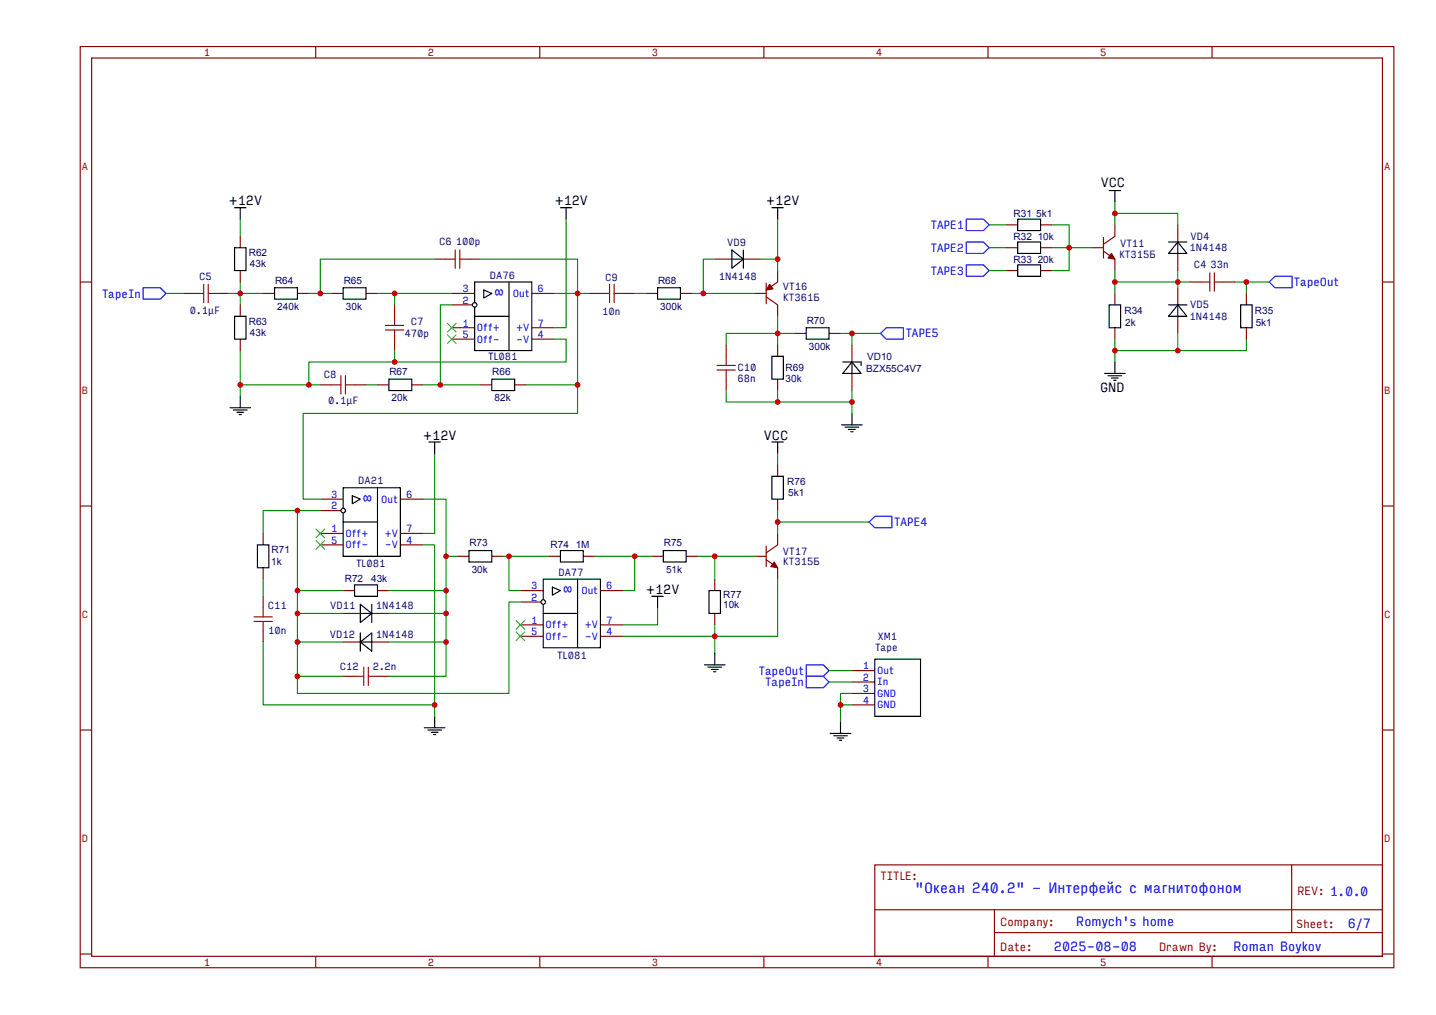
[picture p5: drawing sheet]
<svg xmlns="http://www.w3.org/2000/svg" width="297mm" height="210mm" viewBox="0 0 297 210" stroke-linecap="round" stroke-linejoin="round" font-family="sans-serif">
<g fill="none" stroke="#800" stroke-width=".24">
<path d="M16.6 9.6h271.7v190.6h-271.7zM19 12h266.9v185.9h-266.9zM65.3 9.6v2.4M111.6 9.6v2.4M158 9.6v2.4M204.3 9.6v2.4M250.7 9.6v2.4M16.6 58.3h2.4M89.9 53.6h2.4M97 53.6h2.4M285.9 58.3h2.4M37.9 60.7h2.3"/>
<path d="M45 60.7h2.3M81.6 63.1v2.3M81.6 70.2v2.3M93.4 60.7h4.8M93.4 63.1h4.8M93.4 67.8h4.8M110 60.7h4.7M110 70.2h4.7M110 67.8h4.7M16.6 104.7h2.4M285.9 104.7h2.4M16.6 151h2.4"/>
<path d="M285.9 151h2.4M180.9 178.9h105v19h-105zM267.1 179l.1 14M16.6 197.4h2.4M65.3 197.9v2.3M111.6 197.9v2.3M158 197.9v2.3M181 188.2h104.8M204.3 197.9v2.3M205.7 193h80.1M205.7 188.2v9.5M250.7 197.9v2.3"/>
<path d="M285.9 197.4h2.4"/>
</g>
<path d="M42.1 58.8v3.8M43.1 58.8v3.8M92.3 53.6h1.8M94.1 51.7v3.8M95.1 51.7v3.8M95.1 53.6h1.9M40.2 60.7h1.9M43.1 60.7h1.9M79.7 67.3h3.8M79.7 68.3h3.8M81.6 65.4v1.9M81.6 68.3v1.9" fill="none" stroke="#a00000" stroke-width=".24"/>
<path d="M48.5 43h2.4M49.7 43v2.3M98.2 58.3h11.8v14.2h-11.8zM105.3 58.3v14.2M100.1 60l1.6 .7-1.6 1zM47.6 84.4h4.2M48.3 84.8h2.8M49 85.3h1.4M49.5 85.8h.4M49.7 82v2.4" fill="none" stroke="#000" stroke-width=".24"/>
<path d="M49.7 45.3v3.6M49.7 58.3v4.8M89.9 53.6h-23.7v7.1M34.3 60.7h3.6M47.3 60.7h7.1M49.7 72.5v9.5M63.9 60.7h4.7M81.6 72.5v2.4h-17.7v4.7M81.6 60.7v2.4" fill="none" stroke="#080" stroke-width=".24"/>
<path d="M29.6 59.5h3.5l1.2 1.2-1.2 1.2h-3.5z" fill="none" stroke="#00f" stroke-width=".24"/>
<circle cx="98.2" cy="63.1" r=".47" fill="#fff" stroke="#000" stroke-width=".24"/>
<g fill="none" stroke="#800" stroke-width=".24">
<path d="M158.5 58.6v4.2M160.8 56v2.3l-2.3 1.7M66.2 79.6h2.4M73.3 79.6h2.4M93.4 70.2h4.8M121.8 60.7h2.4M128.9 60.7h2.4M150.2 71.4v2.3M150.2 78.4v2.4M156.1 60.7h2.4M158.5 61.4l2.3 1.7v2.3M66.2 105.6h4.8"/>
<path d="M66.2 103.3h4.8M66.2 110.4h4.8M82.8 103.3h4.7M82.8 112.7h4.7M82.8 110.4h4.7"/>
</g>
<g fill="none" stroke="#000" stroke-width=".24">
<path d="M115.9 43h2.4M117.1 43v2.3M159.6 43h2.4M160.8 43v2.3M98.2 65.4h7.1M174.1 87.9h4.2M174.8 88.4h2.8M175.5 88.8h1.4M176 89.3h.4M176.2 85.5v2.4M71 100.9h11.8v14.2h-11.8zM72.9 102.6l1.6 .7-1.6 .9z"/>
<path d="M78.1 100.9v14.2"/>
</g>
<g fill="none" stroke="#080" stroke-width=".24">
<path d="M99.4 53.6h20v7.1h-4.7M117.1 45.3v22.5h-2.4M147.8 53.6h-2.3v7.1M157.3 53.6h3.5v2.4M160.8 45.3v8.3M49.7 79.6h16.5M75.7 79.6h2.4M78.1 60.7h15.3M87.5 79.6h11.9M93.4 63.1h-2.3v16.5M114.7 70.2h2.4v4.7h-35.5M121.8 60.7h-2.4v18.9h-10.6"/>
<path d="M131.3 60.7h2.3M143.1 60.7h13M160.8 65.4v3.6h-10.6v2.4M164.4 69h-3.6v2.4M173.8 69h2.4v2.4M176.2 69h5.9M150.2 80.8v2.4h26v2.3M176.2 80.8v2.4"/>
</g>
<g fill="#000" stroke="#3c3" stroke-width=".24">
<path d="M92.5 69.2l1.9 1.9zM94.4 69.2l-1.9 1.9z"/>
<path d="M92.5 66.9l1.9 1.9zM94.4 66.9l-1.9 1.9z"/>
</g>
<path d="M126.1 58.8v3.8M127 58.8v3.8M68.6 79.6h1.9M70.5 77.7v3.8M71.4 77.7v3.8M71.4 79.6h1.9M124.2 60.7h1.9M127 60.7h1.9M148.3 75.6h3.8M148.3 76.6h3.8M150.2 73.7v1.9M150.2 76.6v1.8" fill="none" stroke="#a00000" stroke-width=".24"/>
<path d="M159.2 58.8l.7 1-1.4 .2z" fill="#800" stroke="#800" stroke-width=".24"/>
<path d="M183.3 67.8h3.5v2.4h-3.5l-1.2-1.2z" fill="none" stroke="#00f" stroke-width=".24"/>
<circle cx="71" cy="105.6" r=".47" fill="#fff" stroke="#000" stroke-width=".24"/>
<path d="M66.2 112.7h4.8M54.4 123.4v2.3M54.4 130.5v2.3M71 139.9h2.3M78.1 139.9h2.3M107.6 124.6h4.8M107.6 122.2h4.8M107.6 129.3h4.8M124.2 122.2h4.7M124.2 131.6h4.7M124.2 129.3h4.7" fill="none" stroke="#800" stroke-width=".24"/>
<path d="M88.7 91.5h2.4M89.9 91.5v2.3M71 108h7.1M112.4 119.8h11.8v14.2h-11.8zM119.4 119.8v14.2M114.2 121.5l1.7 .7-1.7 .9zM87.8 150.6h4.2M88.5 151h2.8M89.2 151.5h1.4M89.7 152h.4M89.9 148.2v2.4" fill="none" stroke="#000" stroke-width=".24"/>
<g fill="#000" stroke="#3c3" stroke-width=".24">
<path d="M65.3 111.8l1.9 1.9zM67.2 111.8l-1.9 1.9z"/>
<path d="M65.3 109.4l1.9 1.9zM67.2 109.4l-1.9 1.9z"/>
</g>
<g fill="none" stroke="#080" stroke-width=".24">
<path d="M119.4 79.6v5.9h-56.7v17.8h3.5M89.9 93.8v16.6h-2.4M54.4 119.8v3.6M61.5 105.6v16.6h9.5M66.2 105.6h-11.8v4.8M87.5 112.7h2.4v35.5M87.5 103.3h4.8v18.9h-11.9M54.4 132.8v13h35.5M61.5 122.2v4.7h9.5M71 132.8h-9.5v7.1h9.5M80.4 126.9h11.9M92.3 122.2v10.6h-11.9"/>
<path d="M92.3 132.8v7.1h-11.9"/>
</g>
<path d="M52.5 127.6h3.8M52.5 128.6h3.8M54.4 125.7v1.9M54.4 128.6v1.9M73.3 139.9h1.9M75.2 138v3.8M76.2 139.9h1.9M76.2 138v3.8" fill="none" stroke="#a00000" stroke-width=".24"/>
<circle cx="112.4" cy="124.6" r=".47" fill="#fff" stroke="#000" stroke-width=".24"/>
<g fill="none" stroke="#800" stroke-width=".24">
<path d="M49.7 48.9v2.4M49.7 56v2.3M147.8 53.6h3.6M153.7 53.6h3.6M208.1 51.3h2.4M208.1 46.5h2.4M208.1 56h2.4M215.2 51.3h2.4M215.2 46.5h2.4M215.2 56h2.4M225.9 51.3h2.3M228.2 52l2.4 1.6v2.4"/>
<path d="M228.2 49.1v4.3M230.6 46.5v2.4l-2.4 1.6M243.6 46.5v3.6M243.6 52.4v3.6M243.6 59.5v3.6M246 58.3h2.3M253.1 58.3h2.3M49.7 63.1v2.3M49.7 70.2v2.3M54.4 60.7h2.4M61.5 60.7h2.4M68.6 60.7h2.4"/>
<path d="M75.7 60.7h2.4M78.1 79.6h2.3M85.2 79.6h2.3M99.4 79.6h2.3M106.4 79.6h2.4M133.6 60.7h2.4M140.7 60.7h2.4M160.8 71.4v2.3M160.8 78.4v2.4M164.4 69h2.3M171.5 69h2.3M230.6 60.7v2.4"/>
<path d="M230.6 67.8v2.4M243.6 65.4v3.6M257.8 60.7v2.4M257.8 67.8v2.4M160.8 96.2v2.3M54.4 110.4v2.3M54.4 117.5v2.3M94.6 115.1h2.4M101.7 115.1h2.4M113.5 115.1h2.4M120.6 115.1h2.4M134.8 115.1h2.4"/>
<path d="M141.9 115.1h2.4M147.8 119.8v2.4M156.1 115.1h2.4M158.5 115.8l2.3 1.7v2.3M158.5 113v4.2M160.8 103.3v2.3M160.8 110.4v2.3l-2.3 1.7M71 126.9h3.5M71 132.8h3.5M71 122.2h2.3M76.9 126.9h3.5M76.9 132.8h3.5"/>
<path d="M78.1 122.2h2.3M107.6 131.6h4.8M147.8 126.9v2.4M176.2 138.7h4.7M176.2 141.1h4.7M176.2 143.5h4.7M176.2 145.8h4.7"/>
</g>
<g fill="none" stroke="#000" stroke-width=".24">
<path d="M229.4 39.4h2.4M230.6 39.4v2.4M48.5 51.3h2.4v4.7h-2.4zM56.8 59.5h4.7v2.4h-4.7zM71 59.5h4.7v2.4h-4.7zM136 59.5h4.7v2.4h-4.7zM151.4 51.7l2.3 1.9-2.3 1.9zM151.4 53.6h2.3M153.7 51.7v3.8M210.5 45.3h4.7v2.4h-4.7zM210.5 50.1h4.7v2.3h-4.7zM210.5 54.8h4.7v2.4h-4.7z"/>
<path d="M241.7 50.1h3.8M243.6 50.1l1.9 2.3h-3.8zM243.6 50.1v2.3M48.5 65.4h2.4v4.8h-2.4zM80.4 78.4h4.8v2.4h-4.8zM101.7 78.4h4.7v2.4h-4.7zM159.6 73.7h2.4v4.7h-2.4zM166.7 67.8h4.8v2.4h-4.8zM228.5 77.3h4.2M229.2 77.7h2.8M229.4 63.1h2.4v4.7h-2.4zM229.9 78.2h1.4"/>
<path d="M230.4 78.7h.4M230.6 74.9v2.4M241.7 63.1h3.8M243.6 63.1l1.9 2.3h-3.8zM243.6 63.1v2.3M256.6 63.1h2.4v4.7h-2.4zM159.6 98.5h2.4v4.8h-2.4zM159.6 91.5h2.4M160.8 91.5v2.3M53.2 112.7h2.4v4.8h-2.4zM97 113.9h4.7v2.4h-4.7zM115.9 113.9h4.7v2.4h-4.7z"/>
<path d="M137.2 113.9h4.7v2.4h-4.7zM73.3 121h4.8v2.4h-4.8zM74.5 125l2.4 1.9-2.4 1.9zM74.5 132.8l2.4-1.9v3.8zM74.5 126.9h2.4M74.5 130.9v3.8M74.5 132.8h2.4M76.9 125v3.8M112.4 126.9h7M134.8 123.4h2.4M136 123.4v2.3M145.7 137.6h4.3"/>
<path d="M146.4 138h2.8M146.6 122.2h2.4v4.7h-2.4zM147.1 138.5h1.4M147.6 139h.5M147.8 135.2v2.4M180.9 136.4h9.5v11.8h-9.5zM171.7 151.7h4.3M172.4 152.2h2.9M173.1 152.7h1.4M173.6 153.2h.5M173.8 149.4v2.3"/>
</g>
<g fill="none" stroke="#080" stroke-width=".24">
<path d="M204.6 51.3h3.5M204.6 46.5h3.5M204.6 56h3.5M217.6 46.5h3.5v9.5h-3.5M217.6 51.3h8.3M230.6 44.2h13v2.3M230.6 58.3h15.4M230.6 41.8v4.7M230.6 56v4.7M243.6 56v3.5M255.4 58.3h2.4v2.4M257.8 58.3h4.7"/>
<path d="M230.6 70.2v4.7M243.6 69v3.5h-13M257.8 70.2v2.3h-14.2M160.8 80.8v2.4M160.8 93.8v2.4M92.3 115.1h2.3M104.1 115.1h9.4M105.3 115.1v7.1h2.3M123 115.1h8.3v7.1h-2.4M131.3 115.1h3.5M144.3 115.1h3.5v4.7M147.8 115.1h8.3"/>
<path d="M160.8 119.8v11.8h-13v-2.3M160.8 105.6v4.8M160.8 108h18.9M61.5 126.9v5.9M107.6 124.6h-2.3v18.9h-43.8v-3.6M128.9 131.6h18.9v3.6M136 125.7v3.6h-7.1M171.5 138.7h4.7M171.5 141.1h4.7M173.8 145.8h2.4M176.2 143.5h-2.4v5.9"/>
</g>
<g fill="#000" stroke="#3c3" stroke-width=".24">
<path d="M106.7 128.3l1.9 1.9zM106.7 130.2l1.9-1.9z"/>
<path d="M106.7 130.7l1.9 1.9zM106.7 132.6l1.9-1.9z"/>
</g>
<g fill="#800" stroke="#800" stroke-width=".24">
<path d="M160.1 116.3l.7 1.2-1.4-.3z"/>
<path d="M229.9 52.4l.7 1.2-1.4-.2z"/>
</g>
<path d="M199.8 45.3h3.6l1.2 1.2-1.2 1.2h-3.6zM199.8 50.1h3.6l1.2 1.2-1.2 1.1h-3.6zM199.8 54.8h3.6l1.2 1.2-1.2 1.2h-3.6zM263.7 57.2h3.5v2.3h-3.5l-1.2-1.2zM179.7 108l1.2-1.2h3.6v2.4h-3.6zM166.7 137.6h3.6l1.2 1.1-1.2 1.2h-3.6zM166.7 139.9h3.6l1.2 1.2-1.2 1.2h-3.6z" fill="none" stroke="#00f" stroke-width=".24"/>
<path d="M248.3 58.3h1.9M250.2 56.5v3.7M251.2 56.5v3.7M251.2 58.3h1.9" fill="none" stroke="#a00000" stroke-width=".24"/>
<g fill="#c00">
<circle cx="49.7" cy="60.7" r=".59"/>
<circle cx="66.2" cy="60.7" r=".59"/>
<circle cx="81.6" cy="60.7" r=".59"/>
<circle cx="119.4" cy="60.7" r=".59"/>
<circle cx="91.1" cy="79.6" r=".59"/>
<circle cx="49.7" cy="79.6" r=".59"/>
<circle cx="63.9" cy="79.6" r=".59"/>
<circle cx="81.6" cy="74.9" r=".59"/>
<circle cx="145.5" cy="60.7" r=".59"/>
<circle cx="160.8" cy="69" r=".59"/>
<circle cx="160.8" cy="53.6" r=".59"/>
<circle cx="119.4" cy="79.6" r=".59"/>
<circle cx="61.5" cy="105.6" r=".59"/>
<circle cx="89.9" cy="145.8" r=".59"/>
<circle cx="92.3" cy="122.2" r=".59"/>
<circle cx="92.3" cy="126.9" r=".59"/>
<circle cx="61.5" cy="122.2" r=".59"/>
<circle cx="61.5" cy="126.9" r=".59"/>
<circle cx="92.3" cy="132.8" r=".59"/>
<circle cx="61.5" cy="139.9" r=".59"/>
<circle cx="92.3" cy="115.1" r=".59"/>
<circle cx="105.3" cy="115.1" r=".59"/>
<circle cx="147.8" cy="131.6" r=".59"/>
<circle cx="176.2" cy="83.2" r=".59"/>
<circle cx="160.8" cy="83.2" r=".59"/>
<circle cx="176.2" cy="69" r=".59"/>
<circle cx="173.8" cy="145.8" r=".59"/>
<circle cx="131.3" cy="115.1" r=".59"/>
<circle cx="147.8" cy="115.1" r=".59"/>
<circle cx="160.8" cy="108" r=".59"/>
<circle cx="257.8" cy="58.3" r=".59"/>
<circle cx="243.6" cy="72.5" r=".59"/>
<circle cx="230.6" cy="58.3" r=".59"/>
<circle cx="243.6" cy="58.3" r=".59"/>
<circle cx="230.6" cy="72.5" r=".59"/>
<circle cx="230.6" cy="44.2" r=".59"/>
<circle cx="221.1" cy="51.3" r=".59"/>
<circle cx="61.5" cy="132.8" r=".59"/>
</g>
<path d="M176.2 71.4v3.5M176.2 77.3v3.5" fill="none" stroke="#800" stroke-width=".24"/>
<path d="M174.3 74.9h3.8v.7M176.2 74.9l1.9 2.4h-3.8zM176.2 74.9v2.4" fill="none" stroke="#000" stroke-width=".24"/>
<text font-size="3" fill="#00f" x="189.2" y="184.9">&quot;Океан 240.2&quot; - Интерфейс с магнитофоном</text>
<g font-size="2.7">
<text x="227.7" y="38.7">VCC</text>
<text x="47.3" y="42.5">+12V</text>
<text x="114.7" y="42.5">+12V</text>
<text x="158.5" y="42.5">+12V</text>
<text x="227.5" y="81">GND</text>
<text x="87.5" y="91">+12V</text>
<text x="158" y="91">VCC</text>
<text x="133.6" y="122.9">+12V</text>
</g>
<g font-size="2.7" fill="#00f">
<text x="102.2" y="61.4">∞</text>
<text x="75" y="104">∞</text>
<text x="116.4" y="122.9">∞</text>
<text x="222.6" y="191.6">Romych's home</text>
<text x="218" y="196.8">2025-08-08</text>
<text x="255.1" y="196.7">Roman Boykov</text>
<text x="278.7" y="192.1">6/7</text>
</g>
<g font-size="2.4" fill="#00f">
<text x="192.5" y="47.4">TAPE1</text>
<text x="192.5" y="52.2">TAPE2</text>
<text x="192.5" y="56.9">TAPE3</text>
<text x="267.6" y="59.3">TapeOut</text>
<text x="21.1" y="61.6">TapeIn</text>
<text x="187.3" y="69.8">TAPE5</text>
<text x="185" y="108.8">TAPE4</text>
<text x="156.9" y="139.6">TapeOut</text>
<text x="158.3" y="141.9">TapeIn</text>
</g>
<g font-size="2.4" fill="#800">
<text x="182.1" y="182">TITLE:</text>
<text x="268.3" y="185.1">REV: 1.0.0</text>
<text x="206.9" y="191.5">Company:</text>
<text x="268.1" y="191.9">Sheet:</text>
<text x="206.9" y="196.7">Date:</text>
<text x="239.7" y="196.7">Drawn By:</text>
</g>
<g font-size="2.1" fill="#800">
<text x="42.1" y="11.6">1</text>
<text x="88.5" y="11.6">2</text>
<text x="134.8" y="11.6">3</text>
<text x="181.2" y="11.6">4</text>
<text x="227.5" y="11.6">5</text>
<text x="16.9" y="35.2">A</text>
<text x="286.3" y="35.2">A</text>
<text x="16.9" y="81.5">B</text>
<text x="286.3" y="81.5">B</text>
<text x="16.9" y="127.9">C</text>
<text x="286.3" y="127.9">C</text>
<text x="16.9" y="174.2">D</text>
<text x="286.3" y="174.2">D</text>
<text x="42.1" y="199.9">1</text>
<text x="88.5" y="199.9">2</text>
<text x="134.8" y="199.9">3</text>
<text x="181.2" y="199.9">4</text>
<text x="227.5" y="199.9">5</text>
</g>
<g font-size="2.1" fill="#000080">
<text x="209.6" y="44.9">R31</text>
<text x="214.3" y="44.9">5k1</text>
<text x="51.5" y="53">R62</text>
<text x="90.9" y="50.8">C6</text>
<text x="94.3" y="50.8">100p</text>
<text x="150.4" y="50.9">VD9</text>
<text x="209.6" y="49.7">R32</text>
<text x="214.6" y="49.7">10k</text>
<text x="231.5" y="53.4">КТ315Б</text>
<text x="231.7" y="51">VT11</text>
<text x="246" y="52">1N4148</text>
<text x="246.2" y="49.6">VD4</text>
<text x="41.2" y="57.9">C5</text>
<text x="51.7" y="55.3">43k</text>
<text x="56.9" y="58.7">R64</text>
<text x="71.1" y="58.7">R65</text>
<text x="101.3" y="57.6">DA76</text>
<text x="125.1" y="58.1">C9</text>
<text x="136.1" y="58.7">R68</text>
<text x="148.7" y="58">1N4148</text>
<text x="161.9" y="60">VT16</text>
<text x="209.6" y="54.4">R33</text>
<text x="214.6" y="54.4">20k</text>
<text x="246.9" y="55.5">C4</text>
<text x="250.3" y="55.5">33n</text>
<text x="39.3" y="65">0.1μF</text>
<text x="57.4" y="64.1">240k</text>
<text x="71.5" y="64.1">30k</text>
<text x="124.5" y="65.2">10n</text>
<text x="136.6" y="64.1">300k</text>
<text x="162" y="62.4">КТ361Б</text>
<text x="232.6" y="65">R34</text>
<text x="246.2" y="63.8">VD5</text>
<text x="259.5" y="65">R35</text>
<text x="51.5" y="67.2">R63</text>
<text x="51.7" y="69.5">43k</text>
<text x="83.6" y="69.7">470p</text>
<text x="84.9" y="67.3">C7</text>
<text x="166.8" y="66.9">R70</text>
<text x="232.7" y="67.4">2k</text>
<text x="246" y="66.2">1N4148</text>
<text x="259.7" y="67.4">5k1</text>
<text x="80.5" y="77.6">R67</text>
<text x="101" y="74.5">TL081</text>
<text x="101.8" y="77.6">R66</text>
<text x="152.6" y="76.8">C10</text>
<text x="162.5" y="76.8">R69</text>
<text x="167.3" y="72.4">300k</text>
<text x="179.2" y="76.9">BZX55C4V7</text>
<text x="179.4" y="74.5">VD10</text>
<text x="67" y="78.2">C8</text>
<text x="67.9" y="83.6">0.1μF</text>
<text x="81" y="83">20k</text>
<text x="102.3" y="83">82k</text>
<text x="152.6" y="79">68n</text>
<text x="162.5" y="79">30k</text>
<text x="74.1" y="100.2">DA21</text>
<text x="162.8" y="100.3">R76</text>
<text x="163" y="102.6">5k1</text>
<text x="97.1" y="113">R73</text>
<text x="113.9" y="113.3">R74</text>
<text x="119.1" y="113.3">1M</text>
<text x="137.3" y="113">R75</text>
<text x="56.1" y="116.8">1k</text>
<text x="56.2" y="114.4">R71</text>
<text x="73.6" y="117.2">TL081</text>
<text x="97.6" y="118.5">30k</text>
<text x="115.5" y="119.1">DA77</text>
<text x="137.8" y="118.5">51k</text>
<text x="161.9" y="114.9">VT17</text>
<text x="162" y="117">КТ315Б</text>
<text x="55.4" y="126">C11</text>
<text x="71.3" y="120.3">R72</text>
<text x="76.8" y="120.3">43k</text>
<text x="149.6" y="125.8">10k</text>
<text x="149.6" y="123.7">R77</text>
<text x="55.5" y="131.2">10n</text>
<text x="68.2" y="131.9">VD12</text>
<text x="68.3" y="126">VD11</text>
<text x="77.8" y="126">1N4148</text>
<text x="77.8" y="131.9">1N4148</text>
<text x="115.3" y="136.4">TL081</text>
<text x="181" y="134.8">Tape</text>
<text x="181.5" y="132.4">XM1</text>
<text x="70.3" y="138.5">C12</text>
<text x="77.1" y="138.5">2.2n</text>
</g>
<g font-size="2.1" fill="#00f">
<text x="95.7" y="62.8">2</text>
<text x="95.7" y="60.5">3</text>
<text x="106.1" y="61.4">Out</text>
<text x="111.2" y="60.5">6</text>
<text x="95.7" y="67.6">1</text>
<text x="95.7" y="69.9">5</text>
<text x="98.6" y="68.5">Off+</text>
<text x="98.6" y="70.9">Off-</text>
<text x="106.8" y="70.9">-V</text>
<text x="106.8" y="68.5">+V</text>
<text x="111.2" y="69.9">4</text>
<text x="111.2" y="67.6">7</text>
<text x="68.5" y="105.4">2</text>
<text x="68.5" y="103">3</text>
<text x="78.9" y="104">Out</text>
<text x="84" y="103">6</text>
<text x="68.5" y="110.1">1</text>
<text x="68.5" y="112.5">5</text>
<text x="71.4" y="111.1">Off+</text>
<text x="71.4" y="113.4">Off-</text>
<text x="79.6" y="113.4">-V</text>
<text x="79.6" y="111.1">+V</text>
<text x="84" y="112.5">4</text>
<text x="84" y="110.1">7</text>
<text x="109.9" y="124.3">2</text>
<text x="109.9" y="122">3</text>
<text x="120.2" y="122.9">Out</text>
<text x="125.4" y="122">6</text>
<text x="109.9" y="129">1</text>
<text x="109.9" y="131.4">5</text>
<text x="112.8" y="130">Off+</text>
<text x="121" y="130">+V</text>
<text x="125.4" y="131.4">4</text>
<text x="125.4" y="129">7</text>
<text x="112.8" y="132.4">Off-</text>
<text x="121" y="132.4">-V</text>
<text x="178.4" y="138.5">1</text>
<text x="178.4" y="140.9">2</text>
<text x="178.4" y="143.2">3</text>
<text x="181.4" y="139.5">Out</text>
<text x="181.4" y="141.8">In</text>
<text x="178.4" y="145.6">4</text>
<text x="181.4" y="144.2">GND</text>
<text x="181.4" y="146.5">GND</text>
</g>
</svg>
